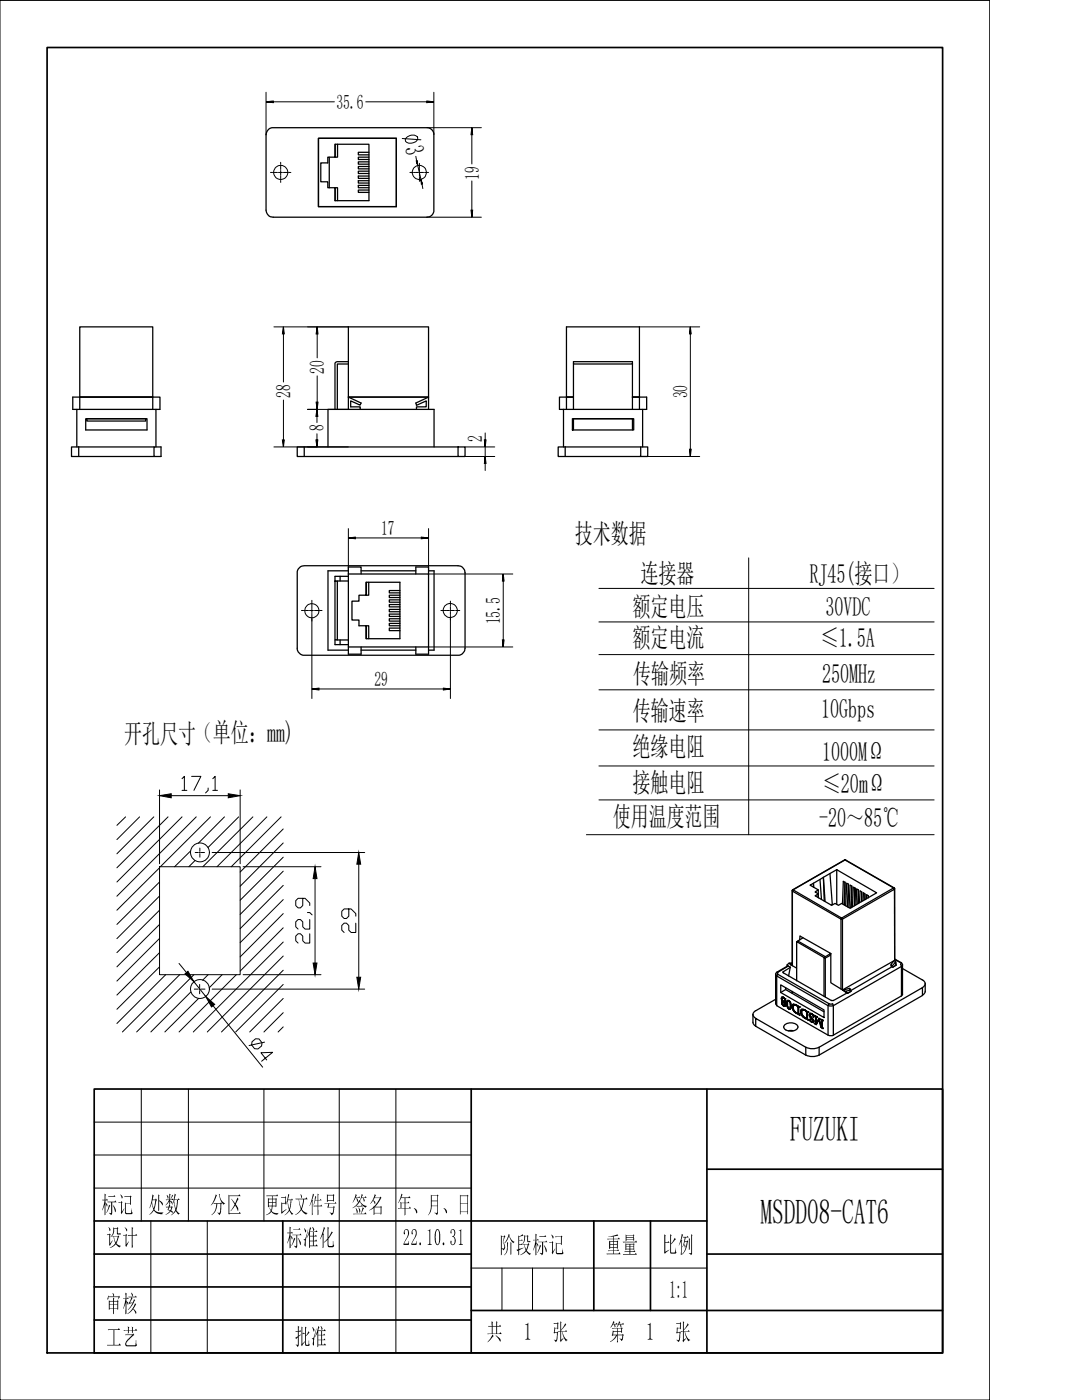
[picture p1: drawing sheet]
<svg xmlns="http://www.w3.org/2000/svg" width="216mm" height="279mm" viewBox="0 0 216 279" stroke-linecap="round" stroke-linejoin="round" font-family="sans-serif">
<!-- layer: 0 -->
<g fill="none" stroke="#000" stroke-width=".25">
<path d="M53.7 25.7l.6-.2h30.9a1.37 1.37 0 0 1 1.4 1.4v15.1a1.37 1.37 0 0 1-1.4 1.3h-30.7a1.45 1.45 0 0 1-1.4-1.3v-15.1l.2-.8zM63.5 27.6h15.6v13.6h-15.6zM65.7 31.4v6.1M66.8 37.5l.1 2.5M66.8 28.8h6.8v11.2h-6.8v-2.5h-1.4v-1.2h-1.4v-3.8h1.4v-1.1h1.4zM66.9 37.5h.5v2.5M66.9 28.8l-.1 2.6M67.4 28.8v2.6h-.5M73.6 35.1h-2.1v.5h2.1M73.6 36.1h-2.1v.4h2.1M73.6 37h-2.1v.5h2.1M73.6 30.4h-2.1v.5h2.1"/>
<path d="M73.6 33.2h-2.1v.5h2.1M73.6 37.9h-2.1v.5h2.1M73.6 31.4h-2.1v.4h2.1M73.6 34.2h-2.1v.4h2.1M73.6 32.3h-2.1v.5h2.1M15.9 65.2h14.6v14h-14.6zM69.5 65.2h16v14h-16zM69.5 72.2h-2.2a.44 .44 0 0 0-.5 .4v9.1M69.5 72.6h-2.2v9.1M69.5 79.2h16v2.5M69.5 79.2l2.6 1.2-.3 .5-1.8-.9v1.2h1.9v.5h-2.4zM85.5 79.2l-2.5 1.2 .1 .5 1.9-.9v1.2h-1.9v.5h2.4"/>
<path d="M113 79.2h1.4h-2.8v2.5h.8M114.4 72.2h11.8v.4h-11.8zM114.4 72.6v9.1M126.2 79.2h2.8v2.5h-.8M126.2 72.6v9.1M15.3 81.7h-.8v-2.5h17.4v2.5h-.8M15.3 89.2v-7.5h15.8v7.5M15.7 89.2h-1.4v1.9h1.4M15.7 89.2v1.9M15.7 89.2h15M15.7 91.1h15M15.9 81.7v-2.5h14.6v2.5"/>
<path d="M17.1 83.6h12.2v2.2h-12.2zM17.3 83.6h11.8v.4h-11.8zM30.7 89.2h1.4v1.9h-1.4zM60.7 89.2v1.9M69.5 81.7h-4.1v7.5M71.9 81.7h11.2M85.5 81.7h1.1v7.5M91.4 89.2h1.4v1.9h-1.4zM91.4 89.2h-32.1v1.9h32.1M112.4 81.7h15.8v7.5M112.4 81.7v7.5M112.8 89.2h15v1.9h-15"/>
<path d="M112.8 89.2h-1.4v1.9h1.4M112.8 89.2v1.9M113 81.7v-16.5h14.6v16.5M114.2 83.6h12.2v2.2h-12.2zM114.4 85.8v-2.2h11.8v2.2M127.8 89.2h1.4v1.9h-1.4M59.5 113.5l.4-.4 .8-.2h30.7a1.45 1.45 0 0 1 1.4 1.4v15.1a1.45 1.45 0 0 1-1.4 1.4h-30.7a1.45 1.45 0 0 1-1.4-1.4v-15.4zM66.8 116h.5v11.7h-.5zM67.3 116h2.2M67.9 115v1M69.5 114.6h16v14.5h-16zM69.5 114.6v-1.4h2.6v1.4"/>
<path d="M69.5 113.9h-4.1v15.9h4.1M69.5 115h-2.7v1M72.1 113.9h10.9M73 116.2h6.8v11.3h-6.8v-2.6h-1.4v-1.2h-1.4v-3.7h1.4v-1.2h1.4zM73.1 116.2l-.1 2.6M73.6 116.2v2.6h-.5M79.8 119.7h-2.1v.5h2.1M79.8 117.9h-2.1v.4h2.1M79.8 118.8h-2.1v.5h2.1M83 114.6v-1.4h2.5v1.4M85.5 113.9h1.1v15.9h-1.1M66.8 127.7v1h2.7"/>
<path d="M67.3 127.7h2.2M67.9 127.7v1M69.5 129.1v1.5h2.6v-1.5M72.1 129.8h10.9M73 124.9h.1M73.1 127.5v-2.6h.5v2.6M79.8 125.3h-2.1v.6h2.1M79.8 120.7h-2.1v.4h2.1M79.8 121.6h-2.1v.5h2.1M79.8 124.4h-2.1v.5h2.1M79.8 123.5h-2.1v.5h2.1M79.8 122.6h-2.1v.4h2.1"/>
<path d="M83 129.1v1.5h2.5v-1.5M158.1 177.7l.2-.1-.2 .2M158.1 177.7v.1M158.1 177.8v14.9M158.1 177.8l9.7 5.6M161.6 176.7l5.4-3.1 7.9 4.6-5.3 3.1-1.7-1-.6 .4-.7-.4-.7 .4-3.3-1.9 .7-.4-.7-.4 .7-.4zM162.3 177v-.7v.8M163.3 177.6v1.6v-.8M163.6 175.5l.3 4M164.5 179.8l-.2-4.7 .3 4.8M165.6 174.3l.5 6.2-.2 .1M167 173.6v6.9"/>
<path d="M168.5 171.6l-10.3 6M168.6 171.6l-10.4 6 9.7 5.6M168.6 171.6l9.7 5.6-10.4 6M168.6 176.1l-.2 4.5M168.7 171.6l9.7 5.6M168.7 171.6h-.1M169.3 176.4l-.2 4.5M170 176.8l-.2 4.4M170.6 177.2l-.3-.2-.2 4M171.3 177.6l-.1 2.8M172 179.9v-1.9l-.4-.2-.1 2.4M172 178l-.1 2"/>
<path d="M172.6 179.5v-1.1l-.3-.2-.1 1.5M172.6 178.4v1.2M173.3 178.8v.4v-.4l-.4-.2v.8M178.4 177.2l.1 .2M178.5 177.4v14.3v-14.2l-10.4 5.9v14.2M154.8 199.4l-4 2.3M155 194.8l10.2 5.9v5.9l-10.2-5.9zM155.1 194h.1l-.1 .3 .1 .1M155.2 194.4l10.2 5.9M155.2 194.4l-.2 .3-.2-.2M155.8 196.6l8.6 4.9v1.6l-8.6-5zM155.9 199.4h.1"/>
<path d="M155.9 199.3h.1M156 199.2h.1M155.9 199.2h.1M156 199.1l.3-.1 .4 .5a.3 .3 0 0 1 .1 .3 .3 .3 0 0 1-.3 .2l.1 .2a.3 .3 0 0 1 .2 .4 .3 .3 0 0 1-.4 .2l-.3-.4a.28 .28 0 0 1-.1-.3 .28 .28 0 0 1 .3-.2l-.3-.4zM156 199.5l.1 .1M156 199.4h.1M156 199.1h.1M156 199.6h.1M156 199.7h.1M156 199.4v.1M156 199v.1M156.1 199.8h.1"/>
<path d="M156.1 199.7h.1M156.1 199h.1M156.1 199.9l-.1 .1M156.1 199.1v.5l.3 .3h.2M156.1 199.8l.1 .1M156.2 199.1h.1M156.2 199.9h.1M156.3 199.1h.1M156.3 199.9h.1M156.3 200h.1M156.3 193.9v.2M156.3 199.9v.1"/>
<path d="M156.5 199.1h.1M156.4 199.9l-.1 .1h.2M156.5 199.2h.1M156.4 199.1v.1M156.5 199.9h.1M156.5 199.3h.1M156.5 200h.1M156.6 199.9h-.1M156.7 199.7h.1M156.7 199.5h.1M156.6 199.3h.1M156.6 199.8h.1"/>
<path d="M156.6 199.8v.1M156.6 199.4h.1M156.6 199.3v.1M156.6 199.9l-.1 .1M156.7 199.7l-.1 .1zM156.7 199.6h.1M156.7 199.6l-.1 .1M156.7 199.6h-.1M156.7 199.5h-.1M156.7 199.4l-.1 .1M156.7 199.9h.1M156.8 197.1v.4l7.6 4.4"/>
<path d="M156.8 197.5l-1 .6M157 199.9l.1 .1M157 199.9h.1M157 199.9l.1-.1zM157.1 199.8a.52 .52 0 0 1 .5 0 .52 .52 0 0 1 .2 .6l.1 .2a.51 .51 0 0 1-.5 .8l-.4-.7zM157.1 199.8h.1M157.2 199.7h-.1M157.2 192.7l-2.2 1.3-.2 .3v6.1M157.2 199.6l-.1 .1M157.3 192.8l-2.1 1.3M157.4 199.7h.1M157.4 199.7h-.1"/>
<path d="M157.4 199.7l-.3 .2 .1 1a.39 .39 0 0 0 .5 .4l-.2 .1M157.4 192.3l.4 .1M157.4 192.2l-.4 .4 .7 .4-1.4 .9v.2l9.6 5.6M157.4 199.7l.1 .1M157.5 199.8v.1M157.6 199.8v.2M157.6 199.9v.2M157.7 193l-.3 1.8M158.1 192.2h-.7l1.6 1M158.1 192.4l-.4 .2M158.1 192.3l-.3 .1M158.1 197.9v.3"/>
<path d="M159 195.7v-7.8l5.4 3.2v7.7M159.2 187.8l5.5 3.1M159.6 187.6v-.8l6.2 3.5-1.4 .8M160.2 187.2l-1.2 .7M165.9 199.6h.4M167.8 183.4v14M168 183.2l.1 .2h-.3M168 183.2l-.2 .2M168.1 180.4l.2-4.5 .3 .2-.1 4.5M168.1 197.6h.1M168.6 197.9l-2.8-1.8v-5.8l-.1 .4-1 .5-.3-.1 .3 .3v7.6M168.6 197.9l1-.3-.1-.4-1.1 .3 .1 .3 .6 .4 .7-.3"/>
<path d="M168.7 198h.1M168.7 180.8l.3-4.5 .3 .1-.1 4.6M168.9 197.8l-.2 .1M169 198.2l-2.7 1.5M169.6 197.4h.1l.1 .5M169.8 197.8l-.6 .4-.6-.3M169.8 181.1l.2-4.3-.4-.1-.2 4.4M170.6 180.7v-3.5l-.1 3.6M171.3 180.3v-2.7l-.4-.2-.1 3.2M177.9 192.7l-.1 .1 .3 .2 .7-.4-.1-.6-.6 .7-.4-.1 .7-.9 .3 .2 .1 .7-.7 .4M178 193l-8.2 4.7M178.5 191.7l-10.4 5.9 .5 .3"/>
<path d="M178.5 191.4l1.3 .7 .3 .4v5.9l-.2 .4M178.5 191.5l1.2 .6M178.7 192.1l-.2 .1M179.7 192.1l.1 .1a.36 .36 0 0 0 .1 .6M179.8 192.1h-.1M179.9 198.8l-13.6 7.8v-5.9M179.9 192.9l-13.6 7.8M179.9 192.9v5.9M180.1 192.5l-.2 .3M180.1 193.3l4 2.3M184.1 195.6l.4 .3 .1 .4M184.6 196.3v1.8l-.5 .5"/>
<path d="M184.6 196.3l-.1 .4-.4 .4M150.2 202.5l.1 1.7 .5 .6M150.2 202.5l.2 .4 .4 .3M150.8 203.2l10 5.8v1.6l-10-5.8zM150.8 201.7l-.4 .3-.2 .5M154.8 200.3l.2 .4M156 200.3h.1M156 200.2h.1M156 200.1v.1M156.1 200.4h.1M156 200.4h.1M156.1 200.2v.1"/>
<path d="M156.2 200.5v.1M156.2 200.4l-.1 .1M156.2 200l-.1 .2 .1 .3 .3 .2h.1M156.3 200.6v.1M156.3 200.7h.1M156.4 200.1h.1zM156.4 200.7h-.1M156.4 200.7h.1M156.5 200.7h.1M156.5 200.2h.1M156.5 200.1l-.1 .1M156.5 200.7l-.1 .1"/>
<path d="M156.6 200.3h.1M156.5 200.7v.1M156.7 200.5h.1M156.7 200.4h.1M156.6 200.2h.1M156.6 200.2l-.1 .1M156.6 200.7h-.1M156.6 200.6h.1M156.6 200.4h.1M156.6 200.3l-.1 .1M156.6 200.7h.1M156.7 204.5a1.72 1.72 0 0 1 2.5 .5 1.69 1.69 0 0 1-2.6 .4 .56 .56 0 0 1 .1-.9z"/>
<path d="M156.7 200.4l-.1 .1M156.7 200.4h-.1M157 200.5l.1 .1M157 200.5h.1M157 200.4h.1M157 200.3l.1 .1M157 200.3h.1M157 200.2h.1M157 200h.1M157 200.7l.1 .1M157.1 200.9h.1M157.1 200.8h.1"/>
<path d="M157.1 200.1v.1M157.1 200.6v.1M157.1 201h.1M157.2 200.9l-.1 .1M157.2 201h-.1M157.2 201.1h.1M157.3 201.2h.1M157.3 201.1l-.1 .1M157.3 201.2v.1M157.3 205.7h1M157.4 201.3h.1M157.4 201.3h-.1"/>
<path d="M157.5 201.3l-.1 .1M157.5 201.3h.1M157.7 200l-.1 .2M157.7 201.2v.1M157.7 201.2h-.1M157.7 201.1v.1M157.7 201.1h.1M157.7 200.1h.1M157.8 201l-.1 .1M157.8 201h-.1M157.8 200.9h.1M157.8 200.8h-.1"/>
<path d="M157.8 200.7l-.1 .1M157.8 200.7v-.2l-.1 .2M157.8 200.5v-.1l-.1 .1M157.8 200.4v-.2l-.1 .2M157.8 200.2l-.1-.1v.2M158.1 201.2h.1M158.1 201.1h.1M158.2 201h.1M158.1 201h.1M158.1 200.9h.1M158.1 200.8h.1M158.1 200.7h.1"/>
<path d="M158.1 200.6l.4-.2 1.1 .6-.2 .1v1.2l.2 .3-.9-.5-.4-.4-.2-.5zM158.1 201.3h.1M158.1 200.6h.1M158.1 200.6l.1-.1zM158.2 201.4h.1M158.2 201.3h.1M158.2 200.5h.1M158.3 201.5h.1M158.2 201.5h.1M158.2 201.5l.1 .1M158.3 201.6h.1M158.3 200.4h-.1"/>
<path d="M158.3 201.7h.1M158.3 200.4l-.1 .1M158.4 201.8h.1M158.5 200.6l-.2 .3 .1 .6 .3 .5 .5 .3 .1-.1M158.5 201.8v.1M158.5 201.8h.1M158.5 201.9h.1M158.5 200.5v.1M158.6 200.5l-.1 .1M158.6 202h.1M158.6 200.6h.1M158.7 202h.1"/>
<path d="M158.7 200.5l-.1 .1M158.7 202.1h.1M158.8 200.5l-.1 .1M158.8 200.6h.1M158.8 200.5v.1M158.8 202.1h-.1M158.9 202.1l-.1 .1M158.9 200.6v.1M158.9 202.1v.1M159 200.6v.1M159 202.2h.1M159 202.2h-.1"/>
<path d="M159 200.7h.1M159 202.3h.1M159.1 200.7h.1M159.3 200.9h.1M159.2 200.8h.1M159.2 202.3l.3 .1M159.3 201h.1M159.2 201h.1M159.2 200.8v.1M159.2 200.8l-.1 .1M159.3 202.2h.1M159.3 201v1.2"/>
<path d="M159.3 201v1.1M159.5 202.5l.1 .1M159.5 201h-.1M159.5 202.5h.1M159.6 201h.1M159.6 201h-.1M159.6 202.6h.1M159.9 202h.1M159.8 202h.1M159.8 201.9h.1M159.8 201.8h.1M159.9 202.2h.1"/>
<path d="M159.8 202.2h.1M159.8 202.1h.1M159.9 202.3h.1M159.9 201.6h.1M159.9 201.5l.5-.1 1 .6h-.3v1.4l.2 .2-.7-.4-.6-.5-.2-.7zM159.9 202.4h.1M159.9 202.1h.1M159.9 201.7v.1M159.9 201.5h.1M159.9 202.5h.1M160 202.6h.1M160 201.5h-.1"/>
<path d="M160 202.6v.1M160 201.4l-.1 .1M160.1 202.7h.1M160.1 201.6l-.1 .5a1.09 1.09 0 0 0 1 1.1M160.1 202.8h.1M160.2 202.7v.1M160.2 201.5h.2l-.2 .1M160.2 202.9h.1M160.3 202.9h.1M160.3 202.8l-.2 .1M160.4 203.1h.1M160.4 203h.1"/>
<path d="M160.4 201.5h.1M160.4 201.5h-.1h.2M160.5 201.6h.1M160.5 203.1h.1M160.6 203.2h.1M160.6 201.5v.1M160.6 203.1l-.1 .1M160.7 201.6l.1 .1M160.8 203.2h.1M160.8 210.5l1.3 .4 1.3-.4M160.8 209l1.3 .3 1.3-.3M160.8 201.8h.2z"/>
<path d="M160.8 201.7h.1M160.9 201.9h.1M160.9 201.8h.1M161 201.9h.1M161 203.2h.1M161 202h.1M161 202.1v1.1M161 203.2l.2 .2M161 202v1.2M161.2 203.5h.1M161.2 202h.1M161.3 203.6h.1"/>
<path d="M161.3 203.5v.1M161.5 202.7h.1M161.5 202.6h.1M161.5 202.5h.1M161.5 202.4h.1M161.5 202.4l.1-.1zM161.5 202.3l.3-.1 .5 .3 .1 .1-.1 .4-.1-.4a.28 .28 0 0 0-.3-.3 .28 .28 0 0 0-.3 .3l.7 .9a.31 .31 0 0 1 0 .5 .31 .31 0 0 1-.5-.1l-.2-.2v-.3a.4 .4 0 0 0 .2 .4 .4 .4 0 0 0 .4 0l-.7-1.1zM161.5 202.8h.1M161.5 202.3h.1M161.6 202.8h.1M161.6 203.7h.1M161.6 202.9h.2"/>
<path d="M161.6 202.9h.1M161.6 202.7v.1M161.7 203h.1M161.7 203.8h.1M161.7 203.5l-.1 .1M161.7 203.1h.1M161.8 203.1h.1M161.8 202.3h.1zM161.8 202.3h-.1M161.8 203.2h.1M161.8 203.2h.2M161.8 203.8v.1"/>
<path d="M161.8 203.8h-.1M161.9 202.4h.2M161.9 203.9h-.1M161.9 203.3h.1M161.9 203.9h.1M162 203.3h.1M162 203.9l.1 .1h-.1M162 203.4h.1M162 202.4h.1M162.1 202.4l.1 .1M162.1 204h.1M162.1 202.5h.1"/>
<path d="M162.1 203.9h.1M162.2 203.5h.1M162.1 203.5h.1M162.1 202.6h.1M162.1 204h-.1M162.2 203.7h.1M162.2 203.6l.1 .1M162.2 202.6h.1M162.2 204h.1M162.2 203.9h.1M162.2 203.8v.1M162.3 203.7h.1"/>
<path d="M162.2 202.7h.1M162.2 204h-.1M162.3 203.8h.1M162.3 202.8h.1M162.3 202.7h.1M162.3 204h-.1M162.3 202.9h.1M162.3 202.9v.1M162.5 202.6l.6 .4h-.2v1.3l.5-1.1 .6 1.8v-1.4l-.3-.2 .6 .3h-.3v1.4l.3 .2-.5-.2-.4-1.6-.5 1-.4-.2h.2v-1.4zM162.5 204.2v.1M162.5 202.6v.1M162.6 204.3l.3 .1"/>
<path d="M162.6 202.8h.1M162.7 204.3h.1M162.8 202.8h.1M162.8 204.2h.1M162.7 204.2h.1M162.7 203l.1 1.1M162.7 203h.1M162.7 202.9h.1M162.8 202.9h.1M162.8 202.8v.1M163 202.9l-.1 .1M163.4 203.5l.5 1.5"/>
<path d="M163.4 203.2l-.5 1.1M163.4 209l20.7-11.9v1.6l-20.7 11.9zM163.7 203.4h.1M163.8 205.1h.1M163.9 205.1h.1M163.9 205h.1M164 203.5v.1M164 205v.1M164 203.7h.1M164 205.1h.1M164 205h.1M164 203.5h-.1"/>
<path d="M164.1 203.6h.1M164.2 205.2h.1M164.2 203.7h.1M164.2 203.6h.1M164.3 205.3h.1M164.3 205.2h.1M165.3 200.7l.5 .1 .5-.1M165.3 206.6l.5 .1 .5-.1M166.1 200.3l.2 .4M166.1 200.3h-.6l-.2 .4"/>
</g>
<g fill="none" stroke="#000" stroke-width=".34">
<path d="M9.4 9.5h178.7v260.5h-178.7zM18.8 217.3h169.3v52.7h-169.3zM94 217.3v52.7M141.1 217.3v52.7M141.1 233.3h47M18.8 256.8h75.2M18.8 250.3h75.2M18.8 243.7h122.3M56.4 243.7v26.3M118.5 243.7v17.8M129.8 243.7v17.8M141.1 250.3h47"/>
<path d="M18.8 263.4h75.2M94 261.5h94.1"/>
</g>
<g fill="none" stroke="#000" stroke-width=".2">
<path d="M0 .1h197.5v279.3h-197.5zM28.2 217.3v26.4M37.6 217.3v26.4M52.7 217.3v26.4M67.7 217.3v52.7M79 217.3v52.7M18.8 223.9h75.2M18.8 230.5h75.2M18.8 237.1h75.2M30.1 243.7v26.3M41.4 243.7v26.3M94 253.1h47.1"/>
<path d="M100.2 253.1v8.4M106.3 253.1v8.4M112.4 253.1v8.4"/>
</g>
<!-- layer: 0 -->
<g fill="none" stroke="#000" stroke-width=".2">
<path d="M53.1 18.4v8.5M86.6 18.4v8.5M54 34.4h.4M54.5 20.3h12.2M54.5 34.4h.2M54.7 34.4h.6M55.5 34.4h.1M55.7 34.4h.6M56 32.4v.4M56 32.9v.1M56 33.1v.6M56 33.9v.1"/>
<path d="M56 34.1v.6M56 34.8v.1M56 35.1v.5M56 35.8v.1M56 36v.4M56.4 34.4h.2M56.6 34.4h.7M57.4 34.4h.1M57.6 34.4h.4M73 20.3h12.2M80.3 27.6l3.7 .3M81 27.6a1.6 1.6 0 0 1 2.3-.3l.1 .4a1.58 1.58 0 0 1-2.5 .5v-.3z"/>
<path d="M81.8 34.4h.7M82.6 34.4h.2M82.9 34.4h.6M83 31.2l.1 .9M83.4 33l.6 2.8M83.6 34.4h.1M83.7 32.6v.7M83.7 33.4v.1M83.7 33.6v.6M83.7 34.3v.2M83.7 34.6v.6M83.7 35.3v.1"/>
<path d="M83.7 35.5v.7M83.8 34.4h.7M84.2 36.7l.2 .9M84.5 34.4h.2M84.8 34.4h.7M85.2 25.5h10.9M94.1 26.9v5.8M94.1 36.1v5.9M85.2 43.3h10.9M54.7 65.2h14.8M56.6 66.6v9.6M56.6 79.8v8"/>
<path d="M63.3 66.6v4.8M63.3 75v5.3M127.6 65.2h12M137.8 66.6v23.1M54.7 89.2h14.8M61.3 81.7h8.2M63.2 83.1v1.2M63.2 86.6v1.2M92.8 89.2h5.9M92.8 91.1h5.9M96.8 86.4v1.4M96.8 89.2v1.9"/>
<path d="M96.8 92.5v1.4M127.6 91.1h12M62.2 119.8v.5M69.5 105.5v8.3M70.9 107.4h13.2M85.5 105.5v8.3M85.5 114.6h16.8M89.9 120v.7M100.4 116v11.7M119.5 117.4h66.9M149.4 111.3v55.3M60.2 121.8h.4"/>
<path d="M60.7 121.8h.1M61 121.8h.6M61.7 121.8h.1M61.9 121.8h.6M62.2 120.4v.1M62.2 120.6v.6M62.2 121.3v.2M62.2 121.6v.6M62.2 122.3v.1M62.2 122.6v.5M62.2 123.3v16.1M62.6 121.8h.1"/>
<path d="M62.9 121.8h.6M63.6 121.8h.1M63.6 137.5h24.9M63.8 121.8h.5M85.5 129.1h16.8M88 121.8h.7M88.8 121.8h.1M89.1 121.8h.6M89.8 121.8l.1 .1M89.9 120.8v.1M89.9 121.1v.6M89.9 122v.6"/>
<path d="M89.9 122.8v.1M89.9 123v16.4M90 121.8h.6M90.8 121.8h.1M91 121.8h.7M119.5 124.1h66.9M119.5 130.6h66.9M119.5 137.7h66.9M31.8 157.6v14.8M34.2 158.8h11.4M36.3 155.4l.5-.5v2.8M36.3 157.7h1"/>
<path d="M38.2 154.9h1.9l-1.4 2.8M41.5 157.3v.4l-.5 .5M42.5 155.4l.4-.5v2.8M42.5 157.7h.9M47.9 157.6v14.8M119.5 145.7h66.9M119.5 152.9h66.9M119.5 159.6h66.9M25.1 163l-1.8 1.7M27.9 163l-4.6 4.6M30.7 163l-7.4 7.4M31.8 173h16.1v21.5h-16.1z"/>
<path d="M31.8 173.2l-8.5 8.5M31.8 176l-8.5 8.5M31.8 178.8l-8.5 8.5M33.5 163l-10.2 10.2M36.3 163l-13 13M38 169.8l-3.2 3.2M38.9 171.7l-1.2 1.3M38.9 170.1h.7M39.2 163l-15.9 15.9M39.8 170.1h.2M39.9 169.2v.7M39.9 170.1v.2"/>
<path d="M39.9 170.4v.7M40.1 170.1h.7M42 163l-10 10M42.3 170.1h30.5M44.8 163l-5.2 5.3M47.6 163l-6.1 6.2M48.5 173h15.6M50.5 163l-10 10M53.3 163l-10 10M56.1 163l-10 10M56.5 165.4l-8.6 8.6M56.5 168.2l-8.6 8.7"/>
<path d="M56.5 171.1l-8.6 8.6M56.5 173.9l-8.6 8.6M56.5 176.7l-8.6 8.6M56.5 179.5l-8.6 8.6M60.4 179.3v1.4l-.5 .5h-.4l-.5-.5v-1l.5-.4h1.4l.9 .9v.5M62.9 175.3v16.9M71.6 172.5v22.5M117 166.6h69.4M31.8 181.7l-8.5 8.4M31.8 184.5l-8.5 8.5M31.8 187.3l-8.5 8.5M31.8 190.1l-8.5 8.5"/>
<path d="M31.8 193l-8.5 8.4M33.1 194.5l-9.8 9.8M35.7 192.3l1.5 1.8M35.9 194.5l-11.5 11.5M38.1 198l-8 8M38.7 194.5l-11.4 11.5M38.7 195.9l2.4 3M38.8 197.4h.7M39.6 199.3l-6.7 6.7M39.8 197.4h.1M39.8 196.5v.6M39.8 197.3v.2"/>
<path d="M39.8 197.7v.6M40.1 197.4h.8M41.5 194.5l-1.1 1.1M42.3 197.4h30.5M44.3 194.5l-2.6 2.6M47.2 194.5l-11.5 11.5M48.5 194.5h15.6M56.5 182.3l-8.6 8.7M56.5 185.2l-8.6 8.6M56.5 188l-17.9 18M56.5 190.8l-15.1 15.2M56.5 193.6l-12.3 12.4"/>
<path d="M56.5 196.5l-9.5 9.5M56.5 199.3l-6.7 6.7M61.3 182.1h.5l.5 .5M61.8 186.4v1.8h-.9l-.5-.5v-.9l-.5-.4h-.4l-.5 .4v.9l.5 .5M61.8 183.5v1.9h-.9l-.5-.4v-1l-.5-.5h-.4l-.5 .5v1l.5 .4M69.6 181.4v1.4l-.5 .5h-.4l-.5-.5v-.9l.5-.5h1.4l.9 .9v.5M71 184.2v1.9h-.9l-.5-.5v-.9l-.5-.5h-.4l-.5 .5v.9l.5 .5M42.5 200.7l9.9 12.3M50.3 207.9l.7-.6h.7l.6 .8-.1 .6-.7 .6h-.7l-.6-.8zM52.8 208l-3.1 .7M53.2 211.5l-1.1-1.4 2.3-.1-2.2 1.8M56.5 202.1l-3.8 3.9"/>
<path d="M56.5 204.9l-1 1.1"/>
<circle cx="56" cy="34.4" r="1.41"/>
<circle cx="83.7" cy="34.4" r="1.41"/>
<circle cx="62.2" cy="121.9" r="1.41"/>
<circle cx="89.9" cy="121.8" r="1.41"/>
<circle cx="39.9" cy="170.1" r="1.88"/>
<circle cx="39.9" cy="197.4" r="1.88"/>
</g>
<g fill="#000" stroke="#000" stroke-width=".2">
<path d="M31.8 158.8l2.4-.4v.8zM45.6 158.4l2.3 .4-2.3 .4zM62.9 173l.3 2.3h-.7zM71.6 170.1l.4 2.4h-.8zM36.9 194.4l.6-.6 1.2 2.1zM62.5 192.2h.7l-.3 2.3zM71.2 195h.8l-.4 2.4zM41.1 198.9l1.7 1.5-.6 .6z"/>
<path d="M53.1 20.3h1.4v.2zM53.1 20.3h1.4v-.1z"/>
<path d="M83.1 32.1h.2l.1 .9zM83.1 32.1l.3 .9z"/>
<path d="M84 35.8l.2 .9h-.1zM84 35.8l.3 .9z"/>
<path d="M85.2 20.2l1.4 .1h-1.4zM85.2 20.3v.2l1.4-.2z"/>
<path d="M94.1 25.5v1.4h-.1zM94.1 25.5v1.4h.2z"/>
<path d="M94.1 42h.2l-.2 1.3zM94 42l.1 1.3v-1.3z"/>
<path d="M56.6 65.2v1.4h-.3zM56.6 65.2v1.4h.1z"/>
<path d="M63.3 65.2v1.4h-.2zM63.3 65.2v1.4h.2z"/>
<path d="M137.8 65.2v1.4h-.2zM137.8 65.2v1.4h.1z"/>
<path d="M56.6 87.8h.1l-.1 1.4zM56.3 87.8l.3 1.4v-1.4z"/>
<path d="M63.2 81.7v1.4h-.2zM63.2 81.7v1.4h.2z"/>
<path d="M63.2 87.8h.2l-.2 1.4zM63 87.8l.2 1.4v-1.4z"/>
<path d="M63.3 80.3h.2l-.2 1.4zM63.1 80.3l.2 1.4v-1.4z"/>
<path d="M96.8 91.1v1.4h-.2zM96.8 91.1v1.4h.2z"/>
<path d="M96.8 87.8h.2l-.2 1.4zM96.6 87.8l.2 1.4v-1.4z"/>
<path d="M137.8 89.7h.1l-.1 1.4zM137.6 89.7l.2 1.4v-1.4z"/>
<path d="M69.5 107.4h1.4v.1zM69.5 107.4h1.4v-.2z"/>
<path d="M84.1 107.2l1.4 .2h-1.4zM84.1 107.4v.1l1.4-.1z"/>
<path d="M100.4 114.6v1.4h-.2zM100.4 114.6v1.4h.2z"/>
<path d="M62.2 137.5h1.4v.2zM62.2 137.5h1.4v-.2z"/>
<path d="M88.5 137.3l1.4 .2h-1.4zM88.5 137.5v.2l1.4-.2z"/>
<path d="M100.4 127.7h.2l-.2 1.4zM100.2 127.7l.2 1.4v-1.4z"/>
</g>
<g font-size="7">
<text x="157.6" y="227.8">FUZUKI</text>
<text x="151.8" y="244.2">MSDD08-CAT6</text>
</g>
<g font-size="5.4">
<text x="80.7" y="29.6" transform="rotate(76 80.7 29.6)">3</text>
<text x="114.7" y="108.3">技术数据</text>
<text x="127.8" y="116.4">连接器</text>
<text x="161.5" y="116.4">RJ45(接口）</text>
<text x="126.2" y="122.9">额定电压</text>
<text x="164.7" y="122.9">30VDC</text>
<text x="126.2" y="129.1">额定电流</text>
<text x="163.8" y="129.1">≤1.5A</text>
<text x="126.3" y="136.3">传输频率</text>
<text x="164" y="136.3">250MHz</text>
<text x="126.3" y="143.8">传输速率</text>
<text x="163.9" y="143.3">10Gbps</text>
<text x="24.8" y="148.3">开孔尺寸（单位：mm)</text>
<text x="126.2" y="151">绝缘电阻</text>
<text x="164" y="151.8">1000MΩ</text>
<text x="126.2" y="158.1">接触电阻</text>
<text x="164.2" y="158.2">≤20mΩ</text>
<text x="122.3" y="164.8">使用温度范围</text>
<text x="163.4" y="165.1">-20～85℃</text>
</g>
<g font-size="4.9">
<text x="133.6" y="259">1:1</text>
<text x="104.5" y="267.5">1</text>
<text x="128.9" y="267.5">1</text>
</g>
<g font-size="4.7">
<text x="20.2" y="242.1">标记</text>
<text x="29.6" y="242.1">处数</text>
<text x="41.9" y="242.1">分区</text>
<text x="52.9" y="242.1">更改文件号</text>
<text x="70.2" y="242.1">签名</text>
<text x="79.3" y="242.1">年、月、日</text>
<text x="21.2" y="248.6">设计</text>
<text x="57.1" y="248.7">标准化</text>
<text x="80.4" y="248.5">22.10.31</text>
<text x="99.7" y="250.1">阶段标记</text>
<text x="120.9" y="250.1">重量</text>
<text x="132" y="250.1">比例</text>
<text x="21.1" y="261.8">审核</text>
<text x="21.2" y="268.5">工艺</text>
<text x="58.8" y="268.4">批准</text>
<text x="97.1" y="267.4">共</text>
<text x="110.2" y="267.5">张</text>
<text x="121.6" y="267.5">第</text>
<text x="134.7" y="267.5">张</text>
</g>
<g font-size="4">
<text x="67.1" y="21.7">35.6</text>
<text x="95.6" y="35.9" transform="rotate(-90 95.6 35.9)">19</text>
<text x="64.7" y="74.5" transform="rotate(-90 64.7 74.5)">20</text>
<text x="58" y="79.4" transform="rotate(-90 58 79.4)">28</text>
<text x="137.2" y="79.5" transform="rotate(-90 137.2 79.5)">30</text>
<text x="64.6" y="86.1" transform="rotate(-90 64.6 86.1)">8</text>
<text x="96.2" y="88.2" transform="rotate(-90 96.2 88.2)">2</text>
<text x="76.1" y="106.8">17</text>
<text x="99.8" y="124.6" transform="rotate(-90 99.8 124.6)">15.5</text>
<text x="74.7" y="136.9">29</text>
</g>
</svg>
